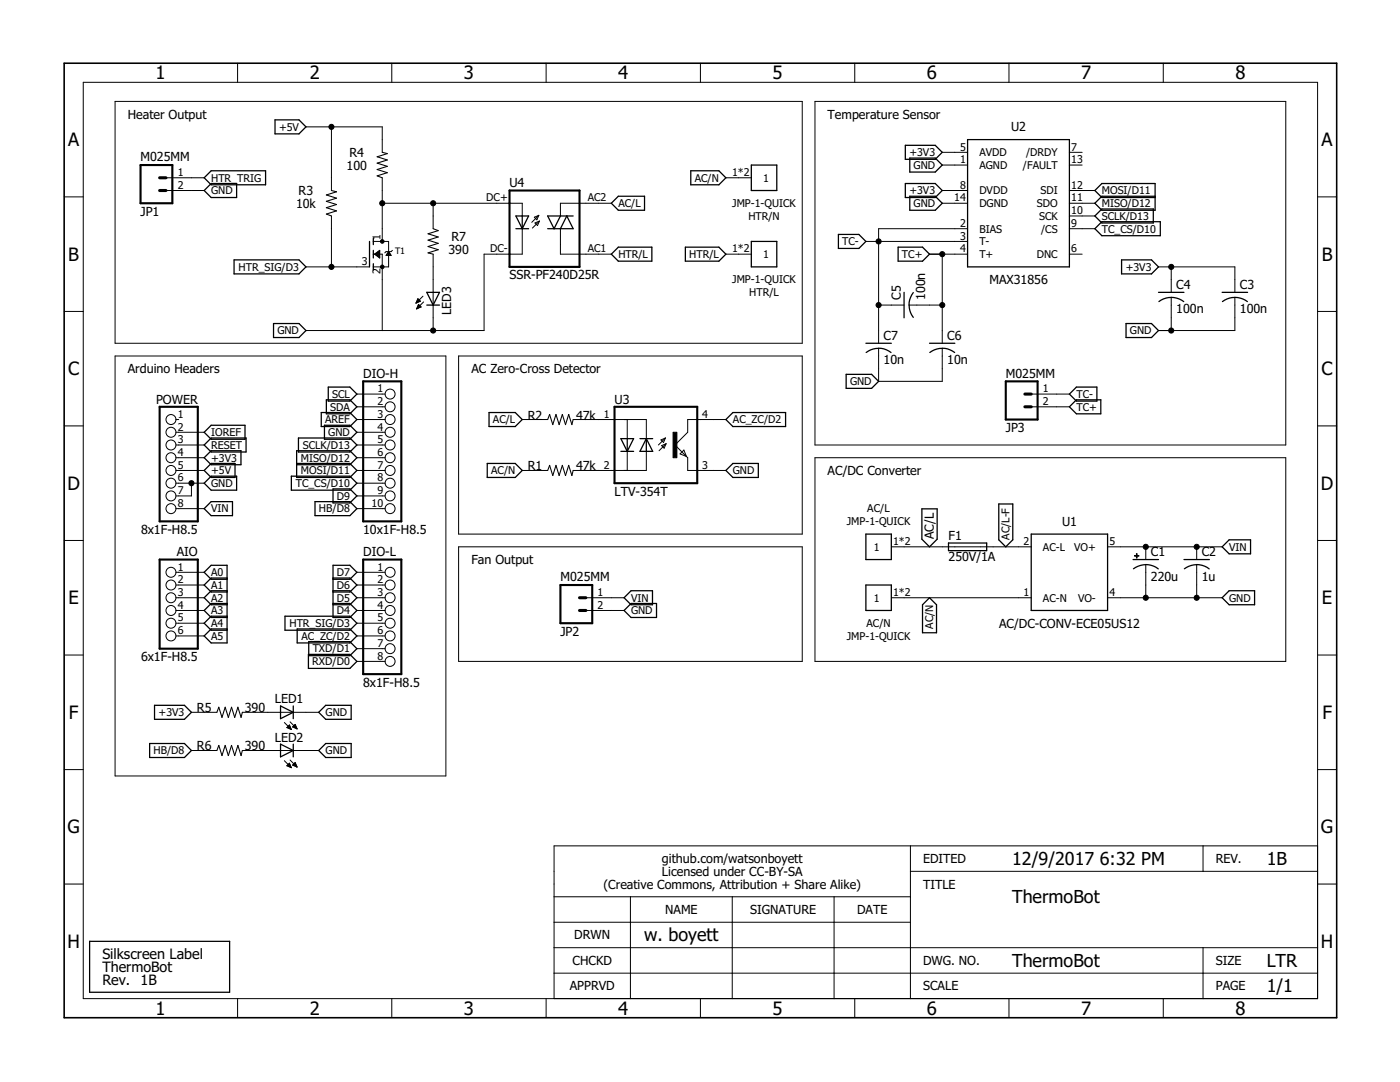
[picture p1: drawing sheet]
<svg xmlns="http://www.w3.org/2000/svg" width="279mm" height="216mm" viewBox="0 0 279 216" stroke-linecap="round" stroke-linejoin="round" font-family="sans-serif">
<g fill="none" stroke="#000" stroke-width=".2">
<path d="M16.6 16.4h246.4v182.9h-246.4zM47.4 12.6v3.8M78.2 12.6v3.8M109 12.6v3.8M139.8 12.6v3.8M170.6 12.6v3.8M201.4 12.6v3.8M232.2 12.6v3.8M12.8 39.3h3.8M23 20.2h137.1v48.3h-137.1zM33.1 38h7.6M33.1 35.5h7.6"/>
<path d="M61.1 25.3h15.2v5.1M66.1 25.3v12.7M76.3 35.5v12.7M144.9 35.5h5M162.6 20.2h94v68.6h-94zM188 30.4h5.1M188 32.9h5.1M188 38h5.1M213.4 30.4h2.6M213.4 32.9h2.6M213.4 38h5.1M263 39.3h3.8"/>
<path d="M61.1 53.3h12.6M66.1 43.1v10.2M74.5 50.7h1.8v15.3M74.5 48.2h3.1v5.1h-3.1M74.8 50.7l1-.7v1.5zM74.8 50.7h1M74.9 50.6h.9M75 50.9h.8M75.1 50.5h.7M75.1 51h.7M75.2 50.4h.6M75.3 51.1h.5"/>
<path d="M75.4 50.2h.4M75.5 51.2h.3M75.5 50.1h.3M75.6 51.3h.2M75.7 50h.1M75.8 51.5h.1M76.3 40.6h27.9v2.5M77.1 50.9h.9M77.2 50.7h.7M77.3 50.6h.5M77.4 50.5h.4M77.4 50.4h.3"/>
<path d="M77.5 50.2h.1M77.6 50.2l.5 .8h-1.1zM78.3 50l-.2 .2h-1.1l-.2 .3M83.3 59.9h.4M83.3 59.8h.3M83.4 59.7h.1M83.4 59.6l.5 .5-.9 .4zM84.4 59.1l-1.4 1.4M86.4 40.6v5M86.4 50.7v15.3M104.2 45.6v5.1h-7.6v15.3h-35.5M106.6 43.3l.9-.3-.4 .9z"/>
<path d="M106.8 44.5l.9-.4-.4 .9zM107.5 43l-1.4 1.4M107.7 44.1l-1.4 1.4M111.8 45.6v5.1h10.2M122 40.6h-10.2v2.5M144.9 50.7h5M172.8 48.2h20.3M185.5 50.7h7.6M188 40.6h5.1M188 50.7v17.8M193.1 45.6h-17.8v22.9M213.4 45.6h5.1"/>
<path d="M213.4 40.6h5.1M213.4 50.7h2.6M213.4 43.1h5.1M231.2 53.3h15.2v5M233.7 53.3v5M233.7 59.4v6.6M246.4 59.4v6.6h-15.2M12.8 62.1h3.8M23 71h66v83.8h-66zM71.2 78.6h5.7M83.1 60.4h.1M83.1 60.3h.4"/>
<path d="M83.2 60.1h.6M83.2 61.6h.1M83.2 60h.6M83.2 61.5h.3M83.3 61.3h.5M83.3 61.2h.7M83.4 61.1h.5M83.4 61h.4M83.5 60.9h.2M83.5 60.7l-.4 .9M83.5 60.7l.5 .6-.9 .3M83.5 60.7h.1"/>
<path d="M84.5 60.2l-1.4 1.4M91.5 71h68.6v35.6h-68.6zM175.3 60.9h5.1M175.3 69.5v6.6h12.7v-6.6M181.4 60.9h6.6M205.8 78.6h7.6M263 62.1h3.8M12.8 85h3.8M35.1 88.8h5.6M35.1 91.3h5.6M35.1 83.7h.6M35.1 86.3h5.6"/>
<path d="M35.1 93.9h5.6M35.1 96.4h5.6M38.2 96.4v2.6h-3.1M71.2 88.8h5.7M71.2 91.3h5.7M71.2 81.2h5.7M71.2 83.7h5.7M71.2 86.3h5.7M71.2 93.9h5.7M71.2 96.4h5.7M71.2 99h5.7M104.2 83.7h5.1"/>
<path d="M104.2 93.9h5.1M114.4 83.7h14.6v3.8M125.2 83.7v3.8M125.2 90.1v3.8M129 90.1v3.8h-14.6M131.9 87.8l.9-.4-.4 .9zM132 88.9l.9-.4-.4 .9zM132.8 87.4l-1.4 1.4M132.9 88.5l-1.4 1.4M136.5 89.8l.5 1.3-1.3-.5zM144.9 83.7h-7.7v2.6l-2.5 2.5 2.5 2.5v2.6h7.7M162.6 91.3h94v40.7h-94z"/>
<path d="M205.8 81.2h7.6M263 85h3.8M12.8 107.8h3.8M35.1 114.2h5.6M35.1 116.7h5.6M35.1 119.3h5.6M35.1 101.5h5.6M71.2 114.2h5.7M71.2 116.7h5.7M71.2 119.3h5.7M71.2 101.5h5.7M91.5 109.1h68.6v22.9h-68.6z"/>
<path d="M116.9 119.3h7.6M177.9 109.1h27.9M177.9 119.3h27.9M221 109.1h22.9M221 119.3h22.9M228.7 109.1v2.6M228.7 112.7v6.6M238.8 109.1v2.6M238.8 112.7v6.6M263 107.8h3.8M12.8 130.7h3.8M35.1 121.8h5.6"/>
<path d="M35.1 124.4h5.6M35.1 126.9h5.6M71.2 132h5.7M71.2 121.8h5.7M71.2 124.4h5.7M71.2 126.9h5.7M71.2 129.4h5.7M116.9 121.8h7.6M263 130.7h3.8M12.8 153.6h3.8M38.2 142.1h5.1M38.2 149.8h5.1"/>
<path d="M48.4 142.1h15.2M48.4 149.8h15.2M56.7 144.2l1.4 1.4M56.7 151.8l1.4 1.4M57.3 145.2l.8 .4M57.3 145.2h.7M57.3 152.8h.7M57.4 145.1h.5M57.4 152.7h.5M57.5 144.9h.4M57.5 152.9h.5M57.5 152.5h.4"/>
<path d="M57.5 145.3h.5M57.6 144.8h.2M57.6 152.4h.2M57.7 144.7h.1M57.7 152.3h.1M57.8 144.7l-.5 .5M57.8 144.7l.3 .9M57.8 152.3l-.5 .5 .8 .4M57.8 152.3l.3 .9M57.8 153h.3M57.8 145.4h.3M57.9 144l1.4 1.4"/>
<path d="M57.9 151.7l1.4 1.4M58.1 153.1h.1M58.1 145.5h.1M58.4 152.7h.7M58.4 152.7l.9 .4M58.4 145.1h.7M58.5 144.9h.6M58.5 152.5h.6M58.6 144.8h.4M58.6 152.4h.4M58.7 152.8h.5M58.7 145.2h.5"/>
<path d="M58.7 144.7h.3M58.8 152.3h.1M58.9 144.6h.1M58.9 152.2h.1M58.9 144.5l.4 .9-.9-.3zM58.9 152.2l-.5 .5M58.9 152.2l.4 .9M58.9 152.9h.3M59 145.3h.2M59.2 153h.1M59.3 145.4h.1M263 153.6h3.8"/>
<path d="M12.8 176.4h3.8M110.6 178.9h71.1M125.8 178.9v20.4M146.1 178.9v20.4M166.5 178.9v20.4M181.7 168.8v30.5M181.7 173.9h81.3M240.1 168.8v5.1M263 176.4h3.8M263 168.8h-152.4v30.5M47.4 199.3v3.8M78.2 199.3v3.8"/>
<path d="M109 199.3v3.8M110.6 189.1h152.4M110.6 194.2h152.4M110.6 184h71.1M139.8 199.3v3.8M170.6 199.3v3.8M201.4 199.3v3.8M232.2 199.3v3.8M240.1 189.1v10.2"/>
<circle cx="77.9" cy="78.6" r=".99"/>
<circle cx="34.1" cy="88.8" r=".99"/>
<circle cx="34.1" cy="91.3" r=".99"/>
<circle cx="34.1" cy="93.9" r=".99"/>
<circle cx="34.1" cy="96.4" r=".99"/>
<circle cx="34.1" cy="99" r=".99"/>
<circle cx="34.1" cy="86.3" r=".99"/>
<circle cx="34.1" cy="83.7" r=".99"/>
<circle cx="77.9" cy="88.8" r=".99"/>
<circle cx="77.9" cy="96.4" r=".99"/>
<circle cx="77.9" cy="93.9" r=".99"/>
<circle cx="77.9" cy="91.3" r=".99"/>
<circle cx="77.9" cy="99" r=".99"/>
<circle cx="77.9" cy="86.3" r=".99"/>
<circle cx="77.9" cy="81.2" r=".99"/>
<circle cx="77.9" cy="83.7" r=".99"/>
<circle cx="34.1" cy="116.7" r=".99"/>
<circle cx="34.1" cy="101.5" r=".99"/>
<circle cx="34.1" cy="119.3" r=".99"/>
<circle cx="34.1" cy="114.2" r=".99"/>
<circle cx="77.9" cy="101.5" r=".99"/>
<circle cx="77.9" cy="114.2" r=".99"/>
<circle cx="77.9" cy="116.7" r=".99"/>
<circle cx="77.9" cy="119.3" r=".99"/>
<circle cx="34.1" cy="124.4" r=".99"/>
<circle cx="34.1" cy="121.8" r=".99"/>
<circle cx="34.1" cy="126.9" r=".99"/>
<circle cx="77.9" cy="124.4" r=".99"/>
<circle cx="77.9" cy="126.9" r=".99"/>
<circle cx="77.9" cy="129.4" r=".99"/>
<circle cx="77.9" cy="132" r=".99"/>
<circle cx="77.9" cy="121.8" r=".99"/>
</g>
<g fill="none" stroke="#000" stroke-width=".25">
<path d="M40.7 38l1.4-1.4h5.1v2.8h-5.1zM40.7 35.5l1.4-1.4h10.9v2.8h-10.9zM54.9 23.9h4.8l1.4 1.4-1.4 1.4h-4.8zM137.9 34.1h5.6l1.4 1.4-1.4 1.4h-5.6zM149.9 32.9h5.1v5.1h-5.1zM180.7 29h5.9l1.4 1.4-1.4 1.4h-5.9zM180.7 36.6h5.9l1.4 1.4-1.4 1.4h-5.9zM181.6 39.2h5l1.4 1.4-1.4 1.4h-5zM181.6 31.5h5l1.4 1.4-1.4 1.4h-5zM193.1 27.9h20.3v25.4h-20.3zM230.5 39.2h-10.6l-1.4 1.4 1.4 1.4h10.6v-5.4h-10.6l-1.4 1.4 1.4 1.4h10.6M46.7 51.9h13l1.4 1.4-1.4 1.4h-13z"/>
<path d="M73.7 48.2v5.1M74.5 47.5v1.3M74.5 50v1.5M74.5 52.6v1.3M85.2 58.3h2.5l-1.3 2.6zM103 43.1h2.5l-1.3 2.5zM103 45.6h2.5M104.2 43.1v2.5M109.3 45.6h5.1l-1.3-2.5-1.3 2.5M111.8 43.1l-1.2 2.5-1.3-2.5h5.1M122 40.6l1.4-1.4h5.2v2.8h-5.2zM122 50.7l1.4-1.4h6.7v2.8h-6.7z"/>
<path d="M136.8 49.3h6.7l1.4 1.4-1.4 1.4h-6.7zM149.9 48.2h5.1v5.1h-5.1zM167.3 46.8h4.1l1.4 1.4-1.4 1.4h-4.1zM179.2 49.3h4.9l1.4 1.4-1.4 1.4h-4.9zM180.4 58.3v5.1M182.3 58.4l-.3 .4a3.8 3.8 0 0 0-.6 2.1M218.5 43.1l1.4-1.4h10.3v2.8h-10.3zM218.5 45.6l1.4-1.4h11.7v2.8h-11.7zM223.8 51.9h6l1.4 1.4-1.4 1.4h-6zM231.2 58.3h5.1M233.7 59.3l1.6 .3 .9 .6M233.7 59.4l-1.5 .2-.9 .6"/>
<path d="M243.9 58.3h5.1M246.4 59.3l1.6 .3 .9 .6M246.4 59.4l-1 .1-1.4 .7M54.6 64.6h5.1l1.4 1.4-1.4 1.4h-5.1zM65.1 79.8h4.7l1.4 1.4-1.4 1.4h-4.7zM65.5 77.2h4.3l1.4 1.4-1.4 1.4h-4.3zM85.2 60.9h2.5M168.9 74.7h5l1.4 1.4-1.4 1.4h-5zM172.8 68.5h5.1M172.9 70.3a4 4 0 0 1 4.9 0M181.4 60.9l.3 1.5 .6 .9M185.5 68.5h5.1"/>
<path d="M185.6 70.3a4 4 0 0 1 4.9 0M213.4 78.6l1.4-1.4h4.1v2.8h-4.1zM224.7 64.6h5.1l1.4 1.4-1.4 1.4h-5.1zM40.7 86.3l1.4-1.4h6.8v2.8h-6.8zM40.7 88.8l1.4-1.4h7v2.8h-7zM40.7 91.3l1.4-1.4h6v2.8h-6zM40.7 93.9l1.4-1.4h4.8v2.8h-4.8zM40.7 96.4l1.4-1.4h5.1v2.8h-5.1zM58.1 95h11.7l1.4 1.4-1.4 1.4h-11.7zM59.2 92.5h10.6l1.4 1.4-1.4 1.4h-10.6v-5.4h10.6l1.4 1.4-1.4 1.4h-10.6M59.6 87.4h10.2l1.4 1.4-1.4 1.4h-10.2zM64.1 82.3h5.7l1.4 1.4-1.4 1.4h-5.7z"/>
<path d="M64.7 84.9h5.1l1.4 1.4-1.4 1.4h-5.1zM66.5 97.6h3.3l1.4 1.4-1.4 1.4h-3.3zM97.2 92.5h5.6l1.4 1.4-1.4 1.4h-5.6zM97.6 82.3h5.2l1.4 1.4-1.4 1.4h-5.2zM123.9 87.5h2.5l-1.2 2.6zM123.9 90.1h2.5M125.2 87.5v2.6M127.7 87.5h2.6M129 87.5l1.3 2.6h-2.6zM129 87.5v2.6M144.9 93.9l1.4-1.4h5v2.8h-5zM144.9 83.7l1.4-1.4h10.5v2.8h-10.5z"/>
<path d="M213.4 81.2l1.4-1.4h4.9v2.8h-4.9zM40.7 101.5l1.4-1.4h4.3v2.8h-4.3zM45.3 115.6h-3.2l-1.4-1.4 1.4-1.4h3.2v15.5h-3.2l-1.4-1.4 1.4-1.4h3.2M45.3 115.3h-3.2l-1.4 1.4 1.4 1.4h3.2M45.3 117.9h-3.2l-1.4 1.4 1.4 1.4h3.2M62.9 100.1h6.9l1.4 1.4-1.4 1.4h-6.9zM66.5 115.6h3.3l1.4-1.4-1.4-1.4h-3.3v10.4h3.3l1.4-1.4-1.4-1.4h-3.3M66.5 115.3h3.3l1.4 1.4-1.4 1.4h-3.3M66.5 117.9h3.3l1.4 1.4-1.4 1.4h-3.3M125.9 117.9h4.3v2.8h-4.3l-1.4-1.4zM172.8 116.7h5.1v5.1h-5.1zM172.8 106.6h5.1v5.1h-5.1z"/>
<path d="M184 101.5h3v6.1l-1.5 1.5-1.5-1.5zM185.5 119.3l1.4 1.4v5.6h-2.8v-5.6zM189.3 108.4h7.6v1.5h-7.6zM199.3 100.6h2.8v7.1l-1.4 1.4-1.4-1.4zM205.8 106.6h15.2v15.2h-15.2zM226.1 111.7h5.1M226.2 113.5a4 4 0 0 1 5 0M236.3 111.7h5.1M236.4 113.5a4 4 0 0 1 4.9 0M243.9 109.1l1.4-1.4h4.3v2.8h-4.3zM245.3 117.9h5.1v2.8h-5.1l-1.4-1.4zM45.3 120.4h-3.2l-1.4 1.4 1.4 1.4h3.2"/>
<path d="M45.3 123h-3.2l-1.4 1.4 1.4 1.4h3.2M56.9 123h12.9l1.4 1.4-1.4 1.4h-12.9zM59.3 125.5h10.5l1.4 1.4-1.4 1.4h-10.5zM61.6 130.6h8.2l1.4 1.4-1.4 1.4h-8.2zM61.6 128h8.2l1.4 1.4-1.4 1.4h-8.2zM125.9 120.4h5.1v2.8h-5.1l-1.4-1.4zM29.9 148.4h6.9l1.4 1.4-1.4 1.4h-6.9zM30.8 140.7h6l1.4 1.4-1.4 1.4h-6zM56 140.9l2.5 1.2-2.5 1.3zM56 148.5l2.5 1.3-2.5 1.2zM58.5 140.9v2.5M58.5 148.5v2.5"/>
<path d="M63.6 142.1l1.4-1.4h5.1v2.8h-5.1zM63.6 149.8l1.4-1.4h5.1v2.8h-5.1zM17.9 187.8h27.9v10.2h-27.9z"/>
</g>
<path d="M28 32.9h6.4v7.7h-6.4zM101.7 38h14v15.3h-14zM72.5 76.1h7.6v27.9h-7.6zM200.7 76.1h6.4v7.6h-6.4zM31.9 81.2h7.6v22.8h-7.6zM122.6 81.2h16.5v15.2h-16.5zM31.9 111.7h7.6v17.7h-7.6zM72.5 111.7h7.6v22.8h-7.6zM111.8 116.7h6.4v7.7h-6.4z" fill="none" stroke="#000" stroke-width=".42"/>
<path d="M134.3 86.3h.8v5h-.8zM226.4 110.8h.9v.2h-.9zM226.8 110.5h.1v.9h-.1z" fill="#000" stroke="#000" stroke-width=".2"/>
<path d="M66.1 38l1.1 .3-2.1 .6 2.1 .6-2.1 .7 2.1 .6-2.1 .6 2.1 .7-2.1 .6 1 .4M76.3 30.4l1 .2-2 .7 2 .6-2 .7 2 .6-2 .6 2 .7-2 .6 1 .4M86.4 45.6l1.1 .4-2.1 .7 2.1 .6-2.1 .6 2.1 .7-2.1 .6 2.1 .6-2.1 .7 1 .2M109.3 93.9l.4-1 .6 2 .7-2 .6 2 .6-2 .7 2 .6-2 .6 2 .3-1M109.3 83.7l.4-1 .6 2 .7-2 .6 2 .6-2 .7 2 .6-2 .6 2 .3-1M43.3 142.1l.4-1 .6 2.1 .6-2.1 .7 2.1 .6-2.1 .6 2.1 .7-2.1 .6 2.1 .3-1.1M43.3 149.8l.4-1.1 .6 2.1 .6-2.1 .7 2.1 .6-2.1 .6 2.1 .7-2.1 .6 2.1 .3-1" fill="none" stroke="#000" stroke-width=".21"/>
<path d="M31.9 38h1.2M31.9 35.5h1.2M204.5 78.6h1.3M204.5 81.2h1.3M115.7 119.3h1.2M115.7 121.8h1.2" fill="none" stroke="#000" stroke-width=".61"/>
<path d="M12.8 12.6h254v190.5h-254z" fill="none" stroke="#000" stroke-width=".32"/>
<g fill="#000" stroke="#000" stroke-width=".2">
<circle cx="66.1" cy="25.3" r=".51"/>
<circle cx="66.1" cy="53.3" r=".51"/>
<circle cx="76.3" cy="40.6" r=".51"/>
<circle cx="76.3" cy="48.2" r=".36"/>
<circle cx="76.3" cy="53.3" r=".36"/>
<circle cx="86.4" cy="40.6" r=".51"/>
<circle cx="175.3" cy="48.2" r=".51"/>
<circle cx="188" cy="50.7" r=".51"/>
<circle cx="233.7" cy="53.3" r=".51"/>
<circle cx="86.4" cy="66" r=".51"/>
<circle cx="175.3" cy="60.9" r=".51"/>
<circle cx="188" cy="60.9" r=".51"/>
<circle cx="233.7" cy="66" r=".51"/>
<circle cx="38.2" cy="96.4" r=".51"/>
<circle cx="228.7" cy="119.3" r=".51"/>
<circle cx="228.7" cy="109.1" r=".51"/>
<circle cx="238.8" cy="119.3" r=".51"/>
<circle cx="238.8" cy="109.1" r=".51"/>
</g>
<g font-size="3.7">
<text x="31" y="15.8">1</text>
<text x="61.8" y="15.8">2</text>
<text x="92.6" y="15.8">3</text>
<text x="123.4" y="15.8">4</text>
<text x="154.2" y="15.8">5</text>
<text x="185" y="15.8">6</text>
<text x="215.8" y="15.8">7</text>
<text x="246.6" y="15.8">8</text>
<text x="13.6" y="29.1">A</text>
<text x="263.8" y="29.1">A</text>
<text x="13.6" y="52">B</text>
<text x="263.8" y="52">B</text>
<text x="13.6" y="74.9">C</text>
<text x="263.8" y="74.9">C</text>
<text x="13.5" y="97.7">D</text>
<text x="263.6" y="97.7">D</text>
<text x="13.7" y="120.6">E</text>
<text x="263.8" y="120.6">E</text>
<text x="13.8" y="143.4">F</text>
<text x="263.9" y="143.4">F</text>
<text x="13.5" y="166.3">G</text>
<text x="263.6" y="166.3">G</text>
<text x="13.5" y="189.1">H</text>
<text x="263.6" y="189.1">H</text>
<text x="31" y="202.5">1</text>
<text x="61.8" y="202.5">2</text>
<text x="92.6" y="202.5">3</text>
<text x="123.4" y="202.5">4</text>
<text x="154.2" y="202.5">5</text>
<text x="185" y="202.5">6</text>
<text x="215.8" y="202.5">7</text>
<text x="246.6" y="202.5">8</text>
</g>
<g font-size="3.6">
<text x="202" y="172.6">12/9/2017</text>
<text x="219.5" y="172.6">6:32 PM</text>
<text x="252.8" y="172.6">1B</text>
<text x="202" y="180.2">ThermoBot</text>
<text x="128.6" y="187.8">w. boyett</text>
<text x="202" y="192.9">ThermoBot</text>
<text x="252.8" y="198">1/1</text>
<text x="252.8" y="192.9">LTR</text>
</g>
<g font-size="2.9">
<text x="20.4" y="191.4">Silkscreen Label</text>
<text x="20.4" y="193.9">ThermoBot</text>
<text x="20.4" y="196.5">Rev.</text>
<text x="28" y="196.5">1B</text>
</g>
<g font-size="2.5">
<text x="25.5" y="23.7">Heater Output</text>
<text x="165.2" y="23.7">Temperature Sensor</text>
<text x="201.8" y="26.2">U2</text>
<text x="28" y="32.2">M025MM</text>
<text x="69.2" y="33.8">100</text>
<text x="69.8" y="31.3">R4</text>
<text x="59.1" y="41.4">10k</text>
<text x="59.6" y="38.9">R3</text>
<text x="101.7" y="37.4">U4</text>
<text x="28" y="43.1">JP1</text>
<text x="89.5" y="50.7">390</text>
<text x="90.1" y="48.2">R7</text>
<text x="101.7" y="55.7">SSR-PF240D25R</text>
<text x="179.8" y="59.9" transform="rotate(-90 179.8 59.9)">C5</text>
<text x="184.6" y="59.9" transform="rotate(-90 184.6 59.9)">100n</text>
<text x="197.5" y="56.7">MAX31856</text>
<text x="234.8" y="57.7">C4</text>
<text x="247.5" y="57.7">C3</text>
<text x="90" y="62.9" transform="rotate(-90 90 62.9)">LED3</text>
<text x="234.8" y="62.5">100n</text>
<text x="247.5" y="62.5">100n</text>
<text x="176.4" y="67.9">C7</text>
<text x="189.1" y="67.9">C6</text>
<text x="25.5" y="74.5">Arduino Headers</text>
<text x="72.5" y="75.5">DIO-H</text>
<text x="94.1" y="74.5">AC Zero-Cross Detector</text>
<text x="176.4" y="72.7">10n</text>
<text x="189.1" y="72.7">10n</text>
<text x="200.7" y="75.3">M025MM</text>
<text x="31.2" y="80.5">POWER</text>
<text x="105.3" y="83.7">R2</text>
<text x="115" y="83.7">47k</text>
<text x="122.6" y="80.5">U3</text>
<text x="200.7" y="86.3">JP3</text>
<text x="105.3" y="93.9">R1</text>
<text x="115" y="93.9">47k</text>
<text x="165.2" y="94.8">AC/DC Converter</text>
<text x="122.6" y="99">LTV-354T</text>
<text x="28.1" y="106.6">8x1F-H8.5</text>
<text x="72.5" y="106.6">10x1F-H8.5</text>
<text x="186.4" y="107.6" transform="rotate(-90 186.4 107.6)">AC/L</text>
<text x="189.3" y="107.7">F1</text>
<text x="211.9" y="104.9">U1</text>
<text x="35.3" y="111">AIO</text>
<text x="72.5" y="111">DIO-L</text>
<text x="94.1" y="112.5">Fan Output</text>
<text x="189.3" y="112">250V/1A</text>
<text x="229.7" y="111">C1</text>
<text x="239.8" y="111">C2</text>
<text x="111.8" y="116">M025MM</text>
<text x="229.7" y="115.8">220u</text>
<text x="239.8" y="115.8">1u</text>
<text x="199.4" y="125.2">AC/DC-CONV-ECE05US12</text>
<text x="28.1" y="132">6x1F-H8.5</text>
<text x="111.8" y="126.9">JP2</text>
<text x="72.5" y="137">8x1F-H8.5</text>
<text x="39.3" y="142.1">R5</text>
<text x="48.9" y="142.1">390</text>
<text x="54.9" y="140.4">LED1</text>
<text x="39.3" y="149.7">R6</text>
<text x="48.9" y="149.7">390</text>
<text x="54.9" y="148">LED2</text>
<text x="132.1" y="172.2">github.com/watsonboyett</text>
<text x="184.2" y="172.2">EDITED</text>
<text x="242.6" y="172.2">REV.</text>
<text x="120.4" y="177.3">(Creative Commons, Attribution + Share Alike)</text>
<text x="132.1" y="174.8">Licensed under CC-BY-SA</text>
<text x="184.2" y="177.3">TITLE</text>
<text x="132.7" y="182.4">NAME</text>
<text x="149.7" y="182.4">SIGNATURE</text>
<text x="171" y="182.4">DATE</text>
<text x="114.6" y="187.5">DRWN</text>
<text x="113.7" y="197.6">APPRVD</text>
<text x="114.3" y="192.5">CHCKD</text>
<text x="184.2" y="197.6">SCALE</text>
<text x="184.2" y="192.5">DWG. NO.</text>
<text x="242.6" y="197.6">PAGE</text>
<text x="242.6" y="192.5">SIZE</text>
</g>
<g font-size="2.1">
<text x="55.7" y="26.1">+5V</text>
<text x="35.5" y="35.1">1</text>
<text x="146.1" y="35.1">1*2</text>
<text x="181.5" y="31.2">+3V3</text>
<text x="182.3" y="33.7">GND</text>
<text x="191.6" y="32.6">1</text>
<text x="191.6" y="30">5</text>
<text x="195.4" y="33.7">AGND</text>
<text x="195.4" y="31.2">AVDD</text>
<text x="204.2" y="33.7">/FAULT</text>
<text x="204.8" y="31.2">/DRDY</text>
<text x="213.8" y="30">7</text>
<text x="213.8" y="32.6">13</text>
<text x="35.5" y="37.7">2</text>
<text x="42.1" y="38.8">GND</text>
<text x="42.1" y="36.2">HTR_TRIG</text>
<text x="97" y="40.2">DC+</text>
<text x="117.3" y="40.2">AC2</text>
<text x="123.4" y="41.3">AC/L</text>
<text x="138.6" y="36.2">AC/N</text>
<text x="146.1" y="41.3">JMP-1-QUICK</text>
<text x="152.3" y="36.2">1</text>
<text x="181.5" y="38.8">+3V3</text>
<text x="182.3" y="41.3">GND</text>
<text x="190.4" y="40.2">14</text>
<text x="191.6" y="37.7">8</text>
<text x="195.4" y="41.3">DGND</text>
<text x="195.4" y="38.8">DVDD</text>
<text x="206.9" y="41.3">SDO</text>
<text x="207.6" y="38.8">SDI</text>
<text x="213.8" y="37.7">12</text>
<text x="213.8" y="40.2">11</text>
<text x="219.9" y="38.8">MOSI/D11</text>
<text x="219.9" y="41.3">MISO/D12</text>
<text x="75.9" y="47.8" transform="rotate(-90 75.9 47.8)">1</text>
<text x="149.3" y="43.9">HTR/N</text>
<text x="191.6" y="45.3">2</text>
<text x="191.6" y="47.8">3</text>
<text x="195.4" y="46.4">BIAS</text>
<text x="207.4" y="43.9">SCK</text>
<text x="207.8" y="46.4">/CS</text>
<text x="213.8" y="45.3">9</text>
<text x="213.8" y="42.7">10</text>
<text x="219.9" y="43.9">SCLK/D13</text>
<text x="219.9" y="46.4">TC_CS/D10</text>
<text x="72.2" y="52.9">3</text>
<text x="97.8" y="50.4">DC-</text>
<text x="117.3" y="50.4">AC1</text>
<text x="123.4" y="51.5">HTR/L</text>
<text x="137.6" y="51.5">HTR/L</text>
<text x="146.1" y="50.4">1*2</text>
<text x="152.3" y="51.5">1</text>
<text x="168.1" y="48.9">TC-</text>
<text x="180" y="51.5">TC+</text>
<text x="191.6" y="50.4">4</text>
<text x="195.4" y="51.5">T+</text>
<text x="195.4" y="48.9">T-</text>
<text x="206.9" y="51.5">DNC</text>
<text x="213.8" y="50.4">6</text>
<text x="47.6" y="54">HTR_SIG/D3</text>
<text x="75.9" y="54.8" transform="rotate(-90 75.9 54.8)">2</text>
<text x="146.1" y="56.6">JMP-1-QUICK</text>
<text x="149.5" y="59.1">HTR/L</text>
<text x="224.7" y="54">+3V3</text>
<text x="55.4" y="66.7">GND</text>
<text x="225.5" y="66.7">GND</text>
<text x="169.6" y="76.9">GND</text>
<text x="35.5" y="83.4">1</text>
<text x="65.9" y="81.9">SDA</text>
<text x="66.3" y="79.4">SCL</text>
<text x="75.3" y="78.3">1</text>
<text x="75.3" y="80.8">2</text>
<text x="75.3" y="83.4">3</text>
<text x="120.5" y="83.4">1</text>
<text x="140.1" y="83.4">4</text>
<text x="208.1" y="78.3">1</text>
<text x="208.1" y="80.8">2</text>
<text x="214.8" y="81.9">TC+</text>
<text x="214.8" y="79.4">TC-</text>
<text x="35.5" y="85.9">2</text>
<text x="35.5" y="88.4">3</text>
<text x="42.1" y="87">IOREF</text>
<text x="42.1" y="89.6">RESET</text>
<text x="60.4" y="89.6">SCLK/D13</text>
<text x="64.9" y="84.5">AREF</text>
<text x="65.5" y="87">GND</text>
<text x="75.3" y="85.9">4</text>
<text x="75.3" y="88.4">5</text>
<text x="98.4" y="84.5">AC/L</text>
<text x="146.3" y="84.5">AC_ZC/D2</text>
<text x="35.5" y="91">4</text>
<text x="35.5" y="93.5">5</text>
<text x="42.1" y="92.1">+3V3</text>
<text x="42.1" y="94.6">+5V</text>
<text x="60.1" y="94.6">MOSI/D11</text>
<text x="60.1" y="92.1">MISO/D12</text>
<text x="75.3" y="91">6</text>
<text x="75.3" y="93.5">7</text>
<text x="98" y="94.6">AC/N</text>
<text x="120.5" y="93.5">2</text>
<text x="140.1" y="93.5">3</text>
<text x="146.3" y="94.6">GND</text>
<text x="35.5" y="96.1">6</text>
<text x="35.5" y="98.6">7</text>
<text x="35.5" y="101.1">8</text>
<text x="42.1" y="97.2">GND</text>
<text x="59" y="97.2">TC_CS/D10</text>
<text x="67.2" y="99.7">D9</text>
<text x="74.2" y="101.1">10</text>
<text x="75.3" y="96.1">8</text>
<text x="75.3" y="98.6">9</text>
<text x="42.1" y="102.3">VIN</text>
<text x="63.7" y="102.3">HB/D8</text>
<text x="169" y="104.8">JMP-1-QUICK</text>
<text x="173.1" y="102.3">AC/L</text>
<text x="201.5" y="107.7" transform="rotate(-90 201.5 107.7)">AC/L-F</text>
<text x="35.5" y="113.8">1</text>
<text x="75.3" y="113.8">1</text>
<text x="174.4" y="109.9">1</text>
<text x="178.2" y="108.8">1*2</text>
<text x="204.3" y="108.8">2</text>
<text x="208.1" y="109.9">AC-L</text>
<text x="214.4" y="109.9">VO+</text>
<text x="221.4" y="108.8">5</text>
<text x="245.3" y="109.9">VIN</text>
<text x="35.5" y="116.4">2</text>
<text x="35.5" y="118.9">3</text>
<text x="42.1" y="115">A0</text>
<text x="42.1" y="117.5">A1</text>
<text x="67.2" y="115">D7</text>
<text x="67.2" y="117.5">D6</text>
<text x="75.3" y="116.4">2</text>
<text x="75.3" y="118.9">3</text>
<text x="119.3" y="118.9">1</text>
<text x="178.2" y="118.9">1*2</text>
<text x="204.3" y="118.9">1</text>
<text x="221.4" y="118.9">4</text>
<text x="35.5" y="121.5">4</text>
<text x="35.5" y="124">5</text>
<text x="42.1" y="120">A2</text>
<text x="42.1" y="122.6">A3</text>
<text x="42.1" y="125.1">A4</text>
<text x="57.8" y="125.1">HTR_SIG/D3</text>
<text x="67.2" y="120">D5</text>
<text x="67.2" y="122.6">D4</text>
<text x="75.3" y="121.5">4</text>
<text x="75.3" y="124">5</text>
<text x="119.3" y="121.5">2</text>
<text x="125.9" y="122.6">GND</text>
<text x="125.9" y="120">VIN</text>
<text x="172.9" y="125.1">AC/N</text>
<text x="174.4" y="120">1</text>
<text x="186.3" y="125.5" transform="rotate(-90 186.3 125.5)">AC/N</text>
<text x="208.1" y="120">AC-N</text>
<text x="215.2" y="120">VO-</text>
<text x="245.3" y="120">GND</text>
<text x="35.5" y="126.5">6</text>
<text x="42.1" y="127.7">A5</text>
<text x="60.1" y="127.7">AC_ZC/D2</text>
<text x="62.4" y="130.2">TXD/D1</text>
<text x="75.3" y="126.5">6</text>
<text x="75.3" y="129.1">7</text>
<text x="75.3" y="131.6">8</text>
<text x="169" y="127.7">JMP-1-QUICK</text>
<text x="62.3" y="132.7">RXD/D0</text>
<text x="31.7" y="142.9">+3V3</text>
<text x="65" y="142.9">GND</text>
<text x="30.6" y="150.5">HB/D8</text>
<text x="65" y="150.5">GND</text>
</g>
<text font-size="1.8" x="78.8" y="50.7">T1</text>
</svg>
